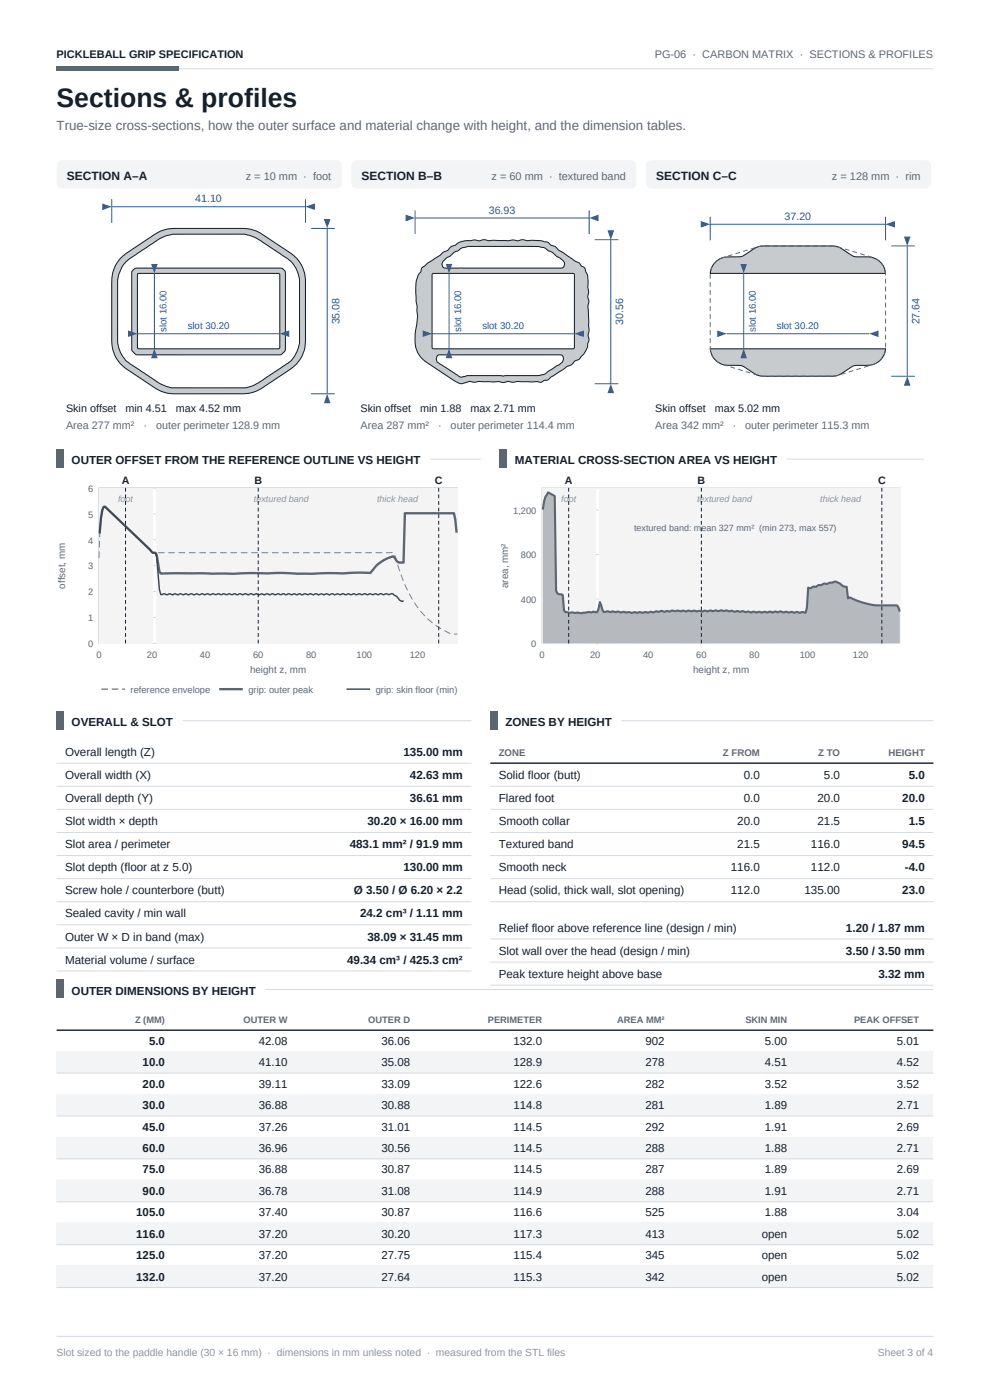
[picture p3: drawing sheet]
<svg xmlns="http://www.w3.org/2000/svg" width="210mm" height="297mm" viewBox="0 0 210 297" stroke-linecap="round" stroke-linejoin="round" font-family="sans-serif">
<path d="M12 14.6h186" fill="none" stroke="#d5dae0" stroke-width=".21"/>
<path d="M12 14.1h26v1h-26z" fill-rule="evenodd" fill="#5c6670"/>
<path d="M12 283.5h186" fill="none" stroke="#d5dae0" stroke-width=".21"/>
<path d="M12.2 34.5l.6-.4 .4-.1h58.1a1.2 1.2 0 0 1 1.2 1.2v3.6a1.2 1.2 0 0 1-1.2 1.2h-58.1a1.2 1.2 0 0 1-1.2-1.2v-3.6z" fill-rule="evenodd" fill="#f3f4f6"/>
<path d="M25.6 54.8l1-1 6.3-4.2a7 7 0 0 1 3.8-1.1h14.8a7.1 7.1 0 0 1 3.7 .9l6.5 4.3a7.1 7.1 0 0 1 3.1 5.6v13.1a7.1 7.1 0 0 1-3.4 6.1l-5.9 3.9a7.2 7.2 0 0 1-3.7 1.1h-15.4a7.2 7.2 0 0 1-3.3-1l-6.3-4.2a7.1 7.1 0 0 1-3.1-5.9v-12.4a7.3 7.3 0 0 1 1.9-5.2zM26.7 55.6a6.3 6.3 0 0 0-1.5 2.7l-.3 1.1v13.2a6.7 6.7 0 0 0 3.9 5.3l3.2 2.2a13.4 13.4 0 0 0 4.4 2.2h15.6a9.2 9.2 0 0 0 4.4-2.1l3-2.1a7.9 7.9 0 0 0 3.6-3.5l.5-1.8v-13.6a6.5 6.5 0 0 0-3.6-5l-4.4-3a7.3 7.3 0 0 0-4.7-1.5h-14.2a8.3 8.3 0 0 0-4 1.8l-5.2 3.4zM28.1 57.4l.5-.5h.4h30.4a1.15 1.15 0 0 1 1.1 1.1v16a1.55 1.55 0 0 1-1.4 1.3h-29.9a1.56 1.56 0 0 1-1.3-1.3v-16zM29.2 58.1v15.6l.1 .2 29.8 .1 .2-.1v-15.6l-.1-.2-29.8-.1z" fill-rule="evenodd" fill="#c8cbce" stroke="#16202b" stroke-width=".22"/>
<path d="M23.7 42.3v5M23.7 43.9h41.1M64.8 42.3v5" fill="none" stroke="#1e5aa8" stroke-width=".21"/>
<g fill="#1e5aa8">
<path d="M21.7 43.2l2 .7-2 .7z"/>
<path d="M64.8 43.9l2-.7v1.4z"/>
</g>
<path d="M66 48.5h5M69.4 48.5v35M66 83.5h5" fill="none" stroke="#1e5aa8" stroke-width=".21"/>
<g fill="#1e5aa8">
<path d="M68.7 46.5h1.4l-.7 2z"/>
<path d="M69.4 83.5l.7 2h-1.4z"/>
</g>
<path d="M29.1 70.8h30.2" fill="none" stroke="#1e5aa8" stroke-width=".21"/>
<g fill="#1e5aa8">
<path d="M27.1 70.1l2 .7-2 .7z"/>
<path d="M59.3 70.8l2-.7v1.4z"/>
</g>
<path d="M32.7 58v16" fill="none" stroke="#1e5aa8" stroke-width=".21"/>
<g fill="#1e5aa8">
<path d="M32 56h1.4l-.7 2z"/>
<path d="M32.7 74l.7 2h-1.4z"/>
</g>
<path d="M74.7 34.5l.6-.4 .4-.1h58.1a1.2 1.2 0 0 1 1.2 1.2v3.6a1.2 1.2 0 0 1-1.2 1.2h-58.1a1.2 1.2 0 0 1-1.2-1.2v-3.6z" fill-rule="evenodd" fill="#f3f4f6"/>
<path d="M89.6 56.7l1-.8 2.7-1.7a2.82 2.82 0 0 1 1.7-1.1 2.2 2.2 0 0 1 1.6-1.1 3.7 3.7 0 0 1 3.2-.9 3.1 3.1 0 0 1 2 0l.7-.2 1.3 .2h4l1-.2a2.32 2.32 0 0 0 2-.1l1.2 .3a9.7 9.7 0 0 1 3.9 .2l.4 .1a2.29 2.29 0 0 0 1.5 1l.8 .7 3.3 2.2a2.17 2.17 0 0 1 1.5 1.2l.7 .4 .2 .8a3.1 3.1 0 0 1 .4 2.5v.7l.2 1a2.32 2.32 0 0 0 0 2l-.2 1 .3 5a3.5 3.5 0 0 0-.1 2.2l-.2 .8a3 3 0 0 1-1.4 2.8 1.39 1.39 0 0 1-1.3 .8l-.9 .9-.9 .4-3.4 2.2a1.68 1.68 0 0 1-1.5 .8l-.7 .3-.7-.2h-4.2a2.81 2.81 0 0 1-2 0 2.23 2.23 0 0 1-2 0h-4.2a3 3 0 0 1-2 0 2.51 2.51 0 0 1-3.1-.1l-6.2-4.1a6.2 6.2 0 0 1-2-6.6 8.6 8.6 0 0 0 .2-4.3l.1-.7a21.8 21.8 0 0 1-.2-5.7 2.94 2.94 0 0 1 1-1.8zM91.7 58.1v15.6l.1 .3h29.8l.2-.2v-15.5l-.1-.3h-29.8zM92.9 75.3l-.2 .3-.2 .5 .2 .7 4.3 2.8a1.03 1.03 0 0 0 1.4 .3l.9-.2h6.8l.6 .1 .6-.1 7.2-.1a2.46 2.46 0 0 0 1.8-.8l2.3-1.4 .7-.6 .2-.7-.1-.5-.3-.3zM93.9 55.5l-.2 .5 .2 .6 .2 .2 .4 .1h24.4l.4-.1 .3-.2 .2-.6a2.02 2.02 0 0 0-1.7-1.6l-.9-.8-.9-.4-.6-.5-1.3-.4h-15.2l-.5 .2a2.25 2.25 0 0 0-1.6 .8l-.8 .2z" fill-rule="evenodd" fill="#c8cbce" stroke="#16202b" stroke-width=".22"/>
<path d="M88 44.6v5M88 46.2h37M125 44.6v5" fill="none" stroke="#1e5aa8" stroke-width=".21"/>
<g fill="#1e5aa8">
<path d="M86 45.5l2 .7-2 .7z"/>
<path d="M125 46.2l2-.7v1.4z"/>
</g>
<path d="M126.2 50.8h5M129.6 50.8v30.6M126.2 81.4h5" fill="none" stroke="#1e5aa8" stroke-width=".21"/>
<g fill="#1e5aa8">
<path d="M128.9 48.8h1.4l-.7 2z"/>
<path d="M129.6 81.4l.7 2h-1.4z"/>
</g>
<path d="M91.7 70.8h30.2" fill="none" stroke="#1e5aa8" stroke-width=".21"/>
<g fill="#1e5aa8">
<path d="M89.7 70.1l2 .7-2 .7z"/>
<path d="M121.9 70.8l2-.7v1.4z"/>
</g>
<path d="M95.2 58v16" fill="none" stroke="#1e5aa8" stroke-width=".21"/>
<g fill="#1e5aa8">
<path d="M94.5 56h1.4l-.7 2z"/>
<path d="M95.2 74l.7 2h-1.4z"/>
</g>
<path d="M137.5 34.2l.7-.2h58.1a1.2 1.2 0 0 1 1.2 1.2v3.6a1.2 1.2 0 0 1-1.2 1.2h-58.1a1.2 1.2 0 0 1-1.2-1.2v-3.6l.1-.4z" fill-rule="evenodd" fill="#f3f4f6"/>
<path d="M151.8 55.6a4.1 4.1 0 0 1 3.3-1.1h2.1l.7-.4a7.2 7.2 0 0 1 3.4-1.9h15.4a6.2 6.2 0 0 1 4 2 4.6 4.6 0 0 0 3.3 .3 3.8 3.8 0 0 1 3.8 3.5h-37.1l.3-1.3zM150.7 74h37.2a3.8 3.8 0 0 1-4.2 3.5l-2.7 .1a11.9 11.9 0 0 1-3.6 2.1l-15.6 .1a6.2 6.2 0 0 1-4-2l-.9-.3a5.9 5.9 0 0 1-4.8-.8 3.8 3.8 0 0 1-1.4-2.7z" fill-rule="evenodd" fill="#c8cbce" stroke="#16202b" stroke-width=".22"/>
<path d="M161.9 52.2l-1.2 .2-7.5 2.3a3.8 3.8 0 0 0-2.5 3.3v16a3.8 3.8 0 0 0 2.9 3.4l7.6 2.4h15.6l8.5-2.5a3.8 3.8 0 0 0 2.6-3.3l-.1-16a3.8 3.8 0 0 0-2.7-3.4l-7.8-2.4h-15.4" fill="none" stroke="#5d6875" stroke-width=".21" stroke-dasharray="1 .7" stroke-linecap="butt"/>
<path d="M150.7 46v5M150.7 47.6h37.2M187.9 46v5" fill="none" stroke="#1e5aa8" stroke-width=".21"/>
<g fill="#1e5aa8">
<path d="M148.7 46.9l2 .7-2 .7z"/>
<path d="M187.9 47.6l2-.7v1.4z"/>
</g>
<path d="M189.1 52.2h5M192.5 52.2v27.6M189.1 79.8h5" fill="none" stroke="#1e5aa8" stroke-width=".21"/>
<g fill="#1e5aa8">
<path d="M191.8 50.2h1.4l-.7 2z"/>
<path d="M192.5 79.8l.7 2h-1.4z"/>
</g>
<path d="M154.1 70.8h30.2" fill="none" stroke="#1e5aa8" stroke-width=".21"/>
<g fill="#1e5aa8">
<path d="M152.1 70.1l2 .7-2 .7z"/>
<path d="M184.3 70.8l2-.7v1.4z"/>
</g>
<path d="M157.7 58v16" fill="none" stroke="#1e5aa8" stroke-width=".21"/>
<g fill="#1e5aa8">
<path d="M157 56h1.4l-.7 2z"/>
<path d="M157.7 74l.7 2h-1.4z"/>
</g>
<path d="M12 95.3h1.5v3.9h-1.5z" fill-rule="evenodd" fill="#5c6670"/>
<path d="M91.3 97.4h10.7" fill="none" stroke="#d5dae0" stroke-width=".21"/>
<path d="M106 95.3h1.5v3.9h-1.5z" fill-rule="evenodd" fill="#5c6670"/>
<path d="M166.9 97.4h29.1" fill="none" stroke="#d5dae0" stroke-width=".21"/>
<path d="M21 103.5h76v33h-76z" fill-rule="evenodd" fill="#fff" stroke="#d5dae0" stroke-width=".21"/>
<path d="M21 120h76M21 114.5h76M21 109h76M32.3 103.5v33M43.5 103.5v33M54.8 103.5v33M66 103.5v33M77.3 103.5v33M88.6 103.5v33M97 103.5h-76v33h76M21 131h76M21 125.5h76" fill="none" stroke="#d5dae0" stroke-width=".21"/>
<g fill="#f4f4f5">
<path d="M21 103.5h11.3v33h-11.3z" fill-rule="evenodd"/>
<path d="M33.1 103.5h53.2v33h-53.2z" fill-rule="evenodd"/>
<path d="M71.7 103.5h25.3v33h-25.3z" fill-rule="evenodd"/>
</g>
<path d="M21 118.4a40 40 0 0 1 .8-10.4l.2-.4 .1-.2 .2 .1 9.7 9.3a1.16 1.16 0 0 0 1.4 .4h50.1l.2 .4a31.5 31.5 0 0 0 5.7 12.3l1.5 1.6 2.7 1.9a5.1 5.1 0 0 0 3.4 1.1" fill="none" stroke="#7a8494" stroke-width=".22" stroke-dasharray="1.4 .8" stroke-linecap="butt"/>
<path d="M96.9 113l-.6-4.1h-10.4l-.3 10.4h-.6a.95 .95 0 0 1-1.1-.7l-.6-.6a8.2 8.2 0 0 0-4.7 3.6l-2.6-.1-9.8 .2-6.8-.2-9.8 .2h-15.5l-.3-.5-.6-3.5-.2-.4a.87 .87 0 0 1-1.2-.7l-9.5-9.1h-.3l-.3 .7-.6 4.9M46.5 146.2h5" fill="none" stroke="#5c6670" stroke-width=".5"/>
<path d="M21.1 113.2l.6-5 .3-.6 .3-.1 9.5 9.2a.88 .88 0 0 0 1.2 .6l.2 .9 .6 6.8 .3 1.1 .8-.1 .6 .2a.79 .79 0 0 1 1.1 0 .74 .74 0 0 1 1.1 0 .77 .77 0 0 1 1.2 0 .76 .76 0 0 1 1.1 0 .73 .73 0 0 1 1.1 0 .78 .78 0 0 1 1.2 0 .78 .78 0 0 1 1.1 0 .83 .83 0 0 1 1.1 0 .89 .89 0 0 1 1.1 0 1.46 1.46 0 0 1 1.4 0 1.02 1.02 0 0 1 1.2 0 .93 .93 0 0 1 1.1 0l.6-.3 .5 .3a.82 .82 0 0 1 1.1 0 .71 .71 0 0 1 1.2 0 .71 .71 0 0 1 1.1 0 .72 .72 0 0 1 1.1 0 .75 .75 0 0 1 1.1 0 .75 .75 0 0 1 1.2 0 .77 .77 0 0 1 1.1 0 .98 .98 0 0 1 1.1 0l.6-.2 .5 .2a1.38 1.38 0 0 1 1.5 0 .9 .9 0 0 1 1.1 0l.5-.2 .6 .2a.78 .78 0 0 1 1.1 0 .78 .78 0 0 1 1.2 0 .72 .72 0 0 1 1.1 0 .78 .78 0 0 1 1.1 0 .72 .72 0 0 1 1.1 0 .76 .76 0 0 1 1.2 0 .82 .82 0 0 1 1.1 0l.6-.3 .5 .3 .6-.2 .5 .2 .9-.2 .5 .2 .6-.2a.89 .89 0 0 0 1.1-.1l.6 .3a.84 .84 0 0 1 1.1 0 .82 .82 0 0 1 1.2 0 .77 .77 0 0 1 1.1 0 .8 .8 0 0 1 1.1 0 .68 .68 0 0 1 1.1 .1l.6 .3a1.81 1.81 0 0 0 1.1 1l.3-.2M73.5 146.2h5" fill="none" stroke="#3c4249" stroke-width=".3"/>
<path d="M21.5 146.2h5" fill="none" stroke="#7a8494" stroke-width=".3" stroke-dasharray="1.4 .8" stroke-linecap="butt"/>
<path d="M26.6 103.5v33M54.8 103.5v33M93.1 103.5v33" fill="none" stroke="#16202b" stroke-width=".21" stroke-dasharray=".8 .6" stroke-linecap="butt"/>
<path d="M115 103.5h76v33h-76z" fill-rule="evenodd" fill="#fff" stroke="#d5dae0" stroke-width=".21"/>
<path d="M115 103.5v33h76M115 117.6h76M115 108.2h76M126.3 103.5v33M137.5 103.5v33M148.8 103.5v33M160 103.5v33M171.3 103.5v33M182.6 103.5v33M115 127.1h76" fill="none" stroke="#d5dae0" stroke-width=".21"/>
<g fill="#f4f4f5">
<path d="M115 103.5h11.3v33h-11.3z" fill-rule="evenodd"/>
<path d="M127.1 103.5h53.2v33h-53.2z" fill-rule="evenodd"/>
<path d="M165.7 103.5h25.3v33h-25.3z" fill-rule="evenodd"/>
</g>
<path d="M116.3 104.5l1.4 .7 .3 20.1 .2 .6 1.2 .3 .2 3.3 .3 .3 .9 .2 1.7-.1 .8 .2 1.4-.3 .9 .1 .2-.2 .9 .2 .5-2.2 .6 1.7 .3 .4h.3a1.08 1.08 0 0 1 1.1 0h1.7a1.02 1.02 0 0 0 1.1 0l.6 .2a1 1 0 0 1 1.1 .1 .93 .93 0 0 1 1.1-.1 .93 .93 0 0 1 1.2 0 .95 .95 0 0 1 1.1 0 1.02 1.02 0 0 1 1.1-.1l.6-.2 .5 .1a.98 .98 0 0 1 1.2 0l.8-.2 .6 .1a.98 .98 0 0 1 1.1 0l.6-.2 .5 .2a1.01 1.01 0 0 1 1.1 0 .94 .94 0 0 1 1.2 0 .99 .99 0 0 1 1.1 0 1.02 1.02 0 0 1 1.1 .1 .88 .88 0 0 1 1.1-.1 1 1 0 0 1 1.2 0l.5-.2 .6 .2 .6-.2 .5 .1 .6-.1 .5 .2 .6-.1 .6 .1 .8-.1 .6 .2a.95 .95 0 0 1 1.1 .1 .97 .97 0 0 1 1.1 0 .88 .88 0 0 1 1.2 .1 .92 .92 0 0 1 1.1 0 .94 .94 0 0 1 1.1 0 .87 .87 0 0 1 1.1 0 .86 .86 0 0 1 1.2-.1 .77 .77 0 0 1 1.1 0l.6-.1 .5 .1 .6-.1 .8 .2a1.02 1.02 0 0 1 1.1 0 1.06 1.06 0 0 1 1.2 0l.3-1 .2-4.4 .6 .2a.93 .93 0 0 1 1.1-.3 .95 .95 0 0 1 1.2-.4 .85 .85 0 0 1 1.1-.2l.5-.3h.6a1.28 1.28 0 0 1 1.7 .2l.6 .5 .8 .2 .3 2.4a1.13 1.13 0 0 1 1.4 .3l.3 .1a16 16 0 0 0 7.9 1.1h.8l.6 1.3v6.8h-75.8v-28.4a5.5 5.5 0 0 1 1.2-3.6z" fill-rule="evenodd" fill="#b6babf"/>
<path d="M115.1 108.1a5.5 5.5 0 0 1 1.2-3.6l1.4 .7 .3 20.1 .2 .6 1.2 .3 .2 3.3 .3 .3 .9 .2 1.7-.1 .8 .2 1.4-.3 .9 .1 .2-.2 .9 .2 .5-2.2 .6 1.7 .3 .4h.3a1.08 1.08 0 0 1 1.1 0h1.7a1.02 1.02 0 0 0 1.1 0l.6 .2a1 1 0 0 1 1.1 .1 .93 .93 0 0 1 1.1-.1 .93 .93 0 0 1 1.2 0 .95 .95 0 0 1 1.1 0 1.02 1.02 0 0 1 1.1-.1l.6-.2 .5 .1a.98 .98 0 0 1 1.2 0l.8-.2 .6 .1a.98 .98 0 0 1 1.1 0l.6-.2 .5 .2a1.01 1.01 0 0 1 1.1 0 .94 .94 0 0 1 1.2 0 .99 .99 0 0 1 1.1 0 1.02 1.02 0 0 1 1.1 .1 .88 .88 0 0 1 1.1-.1 1 1 0 0 1 1.2 0l.5-.2 .6 .2 .6-.2 .5 .1 .6-.1 .5 .2 .6-.1 .6 .1 .8-.1 .6 .2a.95 .95 0 0 1 1.1 .1 .97 .97 0 0 1 1.1 0 .88 .88 0 0 1 1.2 .1 .92 .92 0 0 1 1.1 0 .94 .94 0 0 1 1.1 0 .87 .87 0 0 1 1.1 0 .86 .86 0 0 1 1.2-.1 .77 .77 0 0 1 1.1 0l.6-.1 .5 .1 .6-.1 .8 .2a1.02 1.02 0 0 1 1.1 0 1.06 1.06 0 0 1 1.2 0l.3-1 .2-4.4 .6 .2a.93 .93 0 0 1 1.1-.3 .95 .95 0 0 1 1.2-.4 .85 .85 0 0 1 1.1-.2l.5-.3h.6a1.28 1.28 0 0 1 1.7 .2l.6 .5 .8 .2 .3 2.4a1.13 1.13 0 0 1 1.4 .3l.3 .1a16 16 0 0 0 7.9 1.1h.8l.6 1.3" fill="none" stroke="#5c6670" stroke-width=".45"/>
<path d="M120.6 103.5v33M148.8 103.5v33M187.1 103.5v33" fill="none" stroke="#16202b" stroke-width=".21" stroke-dasharray=".8 .6" stroke-linecap="butt"/>
<path d="M12 150.8h1.5v3.9h-1.5z" fill-rule="evenodd" fill="#5c6670"/>
<path d="M38.7 152.9h61.3M12 161.9h88M12 166.8h88M12 171.7h88M12 176.6h88M12 181.5h88M12 186.4h88M12 191.3h88M12 196.2h88M12 201.1h88M12 206h88" fill="none" stroke="#d5dae0" stroke-width=".21"/>
<path d="M104 150.8h1.5v3.9h-1.5z" fill-rule="evenodd" fill="#5c6670"/>
<path d="M131.8 152.9h66.2M104 166.8h94M104 171.7h94M104 176.6h94M104 181.5h94M104 186.4h94M104 191.3h94M104 199.2h94M104 204.1h94M104 209h94" fill="none" stroke="#d5dae0" stroke-width=".21"/>
<path d="M104 161.9h94" fill="none" stroke="#16202b" stroke-width=".3"/>
<path d="M12 207.8h1.5v3.9h-1.5z" fill-rule="evenodd" fill="#5c6670"/>
<path d="M56.3 209.9h141.7M12 223.1h186" fill="none" stroke="#d5dae0" stroke-width=".21"/>
<path d="M12 218.5h186" fill="none" stroke="#16202b" stroke-width=".3"/>
<path d="M12 223.1h186v4.5h-186z" fill-rule="evenodd" fill="#f3f4f6"/>
<path d="M12 227.6h186M12 232.2h186" fill="none" stroke="#d5dae0" stroke-width=".21"/>
<path d="M12 232.2h186v4.6h-186z" fill-rule="evenodd" fill="#f3f4f6"/>
<path d="M12 236.8h186M12 241.3h186" fill="none" stroke="#d5dae0" stroke-width=".21"/>
<path d="M12 241.3h186v4.6h-186z" fill-rule="evenodd" fill="#f3f4f6"/>
<path d="M12 245.9h186M12 250.4h186" fill="none" stroke="#d5dae0" stroke-width=".21"/>
<path d="M12 250.4h186v4.5h-186z" fill-rule="evenodd" fill="#f3f4f6"/>
<path d="M12 254.9h186M12 259.5h186" fill="none" stroke="#d5dae0" stroke-width=".21"/>
<path d="M12 259.5h186v4.6h-186z" fill-rule="evenodd" fill="#f3f4f6"/>
<path d="M12 264.1h186M12 268.6h186" fill="none" stroke="#d5dae0" stroke-width=".21"/>
<path d="M12 268.6h186v4.6h-186z" fill-rule="evenodd" fill="#f3f4f6"/>
<path d="M12 273.2h186" fill="none" stroke="#d5dae0" stroke-width=".21"/>
<text font-size="5.6" fill="#16202b" x="12" y="22.6">Sections &amp; profiles</text>
<text font-size="2.8" fill="#5d6875" x="12" y="27.6">True-size cross-sections, how the outer surface and material change with height, and the dimension tables.</text>
<g font-size="2.5" fill="#16202b">
<text x="14.2" y="38.1">SECTION A–A</text>
<text x="76.7" y="38.1">SECTION B–B</text>
<text x="139.2" y="38.1">SECTION C–C</text>
<text x="15.2" y="98.5">OUTER OFFSET FROM THE REFERENCE OUTLINE VS HEIGHT</text>
<text x="109.2" y="98.5">MATERIAL CROSS-SECTION AREA VS HEIGHT</text>
<text x="15.2" y="154">OVERALL &amp; SLOT</text>
<text x="107.2" y="154">ZONES BY HEIGHT</text>
<text x="13.8" y="160.3">Overall length (Z)</text>
<text x="85.6" y="160.3">135.00 mm</text>
<text x="13.8" y="165.2">Overall width (X)</text>
<text x="86.9" y="165.2">42.63 mm</text>
<text x="105.8" y="165.2">Solid floor (butt)</text>
<text x="157.8" y="165.2">0.0</text>
<text x="174.8" y="165.2">5.0</text>
<text x="192.8" y="165.2">5.0</text>
<text x="13.8" y="170.1">Overall depth (Y)</text>
<text x="86.9" y="170.1">36.61 mm</text>
<text x="105.8" y="170.1">Flared foot</text>
<text x="157.8" y="170.1">0.0</text>
<text x="173.4" y="170.1">20.0</text>
<text x="191.4" y="170.1">20.0</text>
<text x="13.8" y="175">Slot width × depth</text>
<text x="13.8" y="179.9">Slot area / perimeter</text>
<text x="74.2" y="179.9">483.1 mm² / 91.9 mm</text>
<text x="77.9" y="175">30.20 × 16.00 mm</text>
<text x="105.8" y="175">Smooth collar</text>
<text x="105.8" y="179.9">Textured band</text>
<text x="156.4" y="175">20.0</text>
<text x="156.4" y="179.9">21.5</text>
<text x="172" y="179.9">116.0</text>
<text x="173.4" y="175">21.5</text>
<text x="191.4" y="179.9">94.5</text>
<text x="192.8" y="175">1.5</text>
<text x="13.8" y="184.8">Slot depth (floor at z 5.0)</text>
<text x="85.6" y="184.8">130.00 mm</text>
<text x="105.8" y="184.8">Smooth neck</text>
<text x="155" y="184.8">116.0</text>
<text x="172" y="184.8">112.0</text>
<text x="191.9" y="184.8">-4.0</text>
<text x="13.8" y="189.7">Screw hole / counterbore (butt)</text>
<text x="75.1" y="189.7">Ø 3.50 / Ø 6.20 × 2.2</text>
<text x="105.8" y="189.7">Head (solid, thick wall, slot opening)</text>
<text x="155" y="189.7">112.0</text>
<text x="170.6" y="189.7">135.00</text>
<text x="191.4" y="189.7">23.0</text>
<text x="13.8" y="194.6">Sealed cavity / min wall</text>
<text x="76.4" y="194.6">24.2 cm³ / 1.11 mm</text>
<text x="105.8" y="197.6">Relief floor above reference line (design / min)</text>
<text x="179.5" y="197.6">1.20 / 1.87 mm</text>
<text x="13.8" y="199.5">Outer W × D in band (max)</text>
<text x="77.9" y="199.5">38.09 × 31.45 mm</text>
<text x="105.8" y="202.5">Slot wall over the head (design / min)</text>
<text x="179.5" y="202.5">3.50 / 3.50 mm</text>
<text x="13.8" y="204.4">Material volume / surface</text>
<text x="73.6" y="204.4">49.34 cm³ / 425.3 cm²</text>
<text x="105.8" y="207.4">Peak texture height above base</text>
<text x="186.3" y="207.4">3.32 mm</text>
<text x="15.2" y="211">OUTER DIMENSIONS BY HEIGHT</text>
</g>
<g font-size="2.4" fill="#16202b">
<text x="31.6" y="221.6">5.0</text>
<text x="54.9" y="221.6">42.08</text>
<text x="80.9" y="221.6">36.06</text>
<text x="108.9" y="221.6">132.0</text>
<text x="136.9" y="221.6">902</text>
<text x="162.3" y="221.6">5.00</text>
<text x="190.3" y="221.6">5.01</text>
<text x="30.3" y="226.2">10.0</text>
<text x="54.9" y="226.2">41.10</text>
<text x="80.9" y="226.2">35.08</text>
<text x="108.9" y="226.2">128.9</text>
<text x="136.9" y="226.2">278</text>
<text x="162.3" y="226.2">4.51</text>
<text x="190.3" y="226.2">4.52</text>
<text x="30.3" y="230.7">20.0</text>
<text x="54.9" y="230.7">39.11</text>
<text x="80.9" y="230.7">33.09</text>
<text x="108.9" y="230.7">122.6</text>
<text x="136.9" y="230.7">282</text>
<text x="162.3" y="230.7">3.52</text>
<text x="190.3" y="230.7">3.52</text>
<text x="30.3" y="235.3">30.0</text>
<text x="30.3" y="239.8">45.0</text>
<text x="54.9" y="235.3">36.88</text>
<text x="54.9" y="239.8">37.26</text>
<text x="80.9" y="235.3">30.88</text>
<text x="80.9" y="239.8">31.01</text>
<text x="108.9" y="235.3">114.8</text>
<text x="108.9" y="239.8">114.5</text>
<text x="136.9" y="235.3">281</text>
<text x="136.9" y="239.8">292</text>
<text x="162.3" y="235.3">1.89</text>
<text x="162.3" y="239.8">1.91</text>
<text x="190.3" y="235.3">2.71</text>
<text x="190.3" y="239.8">2.69</text>
<text x="30.3" y="244.4">60.0</text>
<text x="54.9" y="244.4">36.96</text>
<text x="80.9" y="244.4">30.56</text>
<text x="108.9" y="244.4">114.5</text>
<text x="136.9" y="244.4">288</text>
<text x="162.3" y="244.4">1.88</text>
<text x="190.3" y="244.4">2.71</text>
<text x="30.3" y="248.9">75.0</text>
<text x="54.9" y="248.9">36.88</text>
<text x="80.9" y="248.9">30.87</text>
<text x="108.9" y="248.9">114.5</text>
<text x="136.9" y="248.9">287</text>
<text x="162.3" y="248.9">1.89</text>
<text x="190.3" y="248.9">2.69</text>
<text x="30.3" y="253.5">90.0</text>
<text x="54.9" y="253.5">36.78</text>
<text x="80.9" y="253.5">31.08</text>
<text x="108.9" y="253.5">114.9</text>
<text x="136.9" y="253.5">288</text>
<text x="162.3" y="253.5">1.91</text>
<text x="190.3" y="253.5">2.71</text>
<text x="28.9" y="258">105.0</text>
<text x="28.9" y="262.6">116.0</text>
<text x="54.9" y="258">37.40</text>
<text x="54.9" y="262.6">37.20</text>
<text x="80.9" y="258">30.87</text>
<text x="80.9" y="262.6">30.20</text>
<text x="108.9" y="258">116.6</text>
<text x="108.9" y="262.6">117.3</text>
<text x="136.9" y="258">525</text>
<text x="136.9" y="262.6">413</text>
<text x="161.6" y="262.6">open</text>
<text x="162.3" y="258">1.88</text>
<text x="190.3" y="258">3.04</text>
<text x="190.3" y="262.6">5.02</text>
<text x="28.9" y="267.1">125.0</text>
<text x="54.9" y="267.1">37.20</text>
<text x="80.9" y="267.1">27.75</text>
<text x="108.9" y="267.1">115.4</text>
<text x="136.9" y="267.1">345</text>
<text x="161.6" y="267.1">open</text>
<text x="190.3" y="267.1">5.02</text>
<text x="28.9" y="271.7">132.0</text>
<text x="54.9" y="271.7">37.20</text>
<text x="80.9" y="271.7">27.64</text>
<text x="108.9" y="271.7">115.3</text>
<text x="136.9" y="271.7">342</text>
<text x="161.6" y="271.7">open</text>
<text x="190.3" y="271.7">5.02</text>
</g>
<g font-size="2.3" fill="#16202b">
<text x="12" y="12.4">PICKLEBALL GRIP SPECIFICATION</text>
<text x="14" y="87.5">Skin offset</text>
<text x="26.6" y="87.5">min 4.51</text>
<text x="37.3" y="87.5">max 4.52 mm</text>
<text x="76.5" y="87.5">Skin offset</text>
<text x="89.1" y="87.5">min 1.88</text>
<text x="99.8" y="87.5">max 2.71 mm</text>
<text x="139" y="87.5">Skin offset</text>
<text x="151.6" y="87.5">max 5.02 mm</text>
<text x="25.8" y="102.6">A</text>
<text x="54" y="102.6">B</text>
<text x="92.2" y="102.6">C</text>
<text x="119.8" y="102.6">A</text>
<text x="148" y="102.6">B</text>
<text x="186.2" y="102.6">C</text>
</g>
<g font-size="2.3" fill="#5d6875">
<text x="138.9" y="12.4">PG-06 · CARBON MATRIX · SECTIONS &amp; PROFILES</text>
<text x="52.1" y="38.1">z = 10 mm · foot</text>
<text x="104.3" y="38.1">z = 60 mm · textured band</text>
<text x="176.5" y="38.1">z = 128 mm · rim</text>
<text x="14" y="91.1">Area 277 mm²</text>
<text x="30.4" y="91.1">·</text>
<text x="33.1" y="91.1">outer perimeter 128.9 mm</text>
<text x="76.5" y="91.1">Area 287 mm²</text>
<text x="92.9" y="91.1">·</text>
<text x="95.6" y="91.1">outer perimeter 114.4 mm</text>
<text x="139" y="91.1">Area 342 mm²</text>
<text x="155.4" y="91.1">·</text>
<text x="158.1" y="91.1">outer perimeter 115.3 mm</text>
</g>
<g font-size="2.3" fill="#1e5aa8">
<text x="41.4" y="43">41.10</text>
<text x="103.7" y="45.3">36.93</text>
<text x="166.4" y="46.7">37.20</text>
<text x="72" y="68.8" transform="rotate(-90 72 68.8)">35.08</text>
<text x="132.2" y="68.9" transform="rotate(-90 132.2 68.9)">30.56</text>
<text x="195.1" y="68.8" transform="rotate(-90 195.1 68.8)">27.64</text>
</g>
<g font-size="2.2" fill="#8b95a1">
<text x="12" y="287.6">Slot sized to the paddle handle (30 × 16 mm) · dimensions in mm unless noted · measured from the STL files</text>
<text x="186.2" y="287.6">Sheet 3 of 4</text>
</g>
<g font-size="2.1" fill="#5d6875">
<text x="13.8" y="124.9" transform="rotate(-90 13.8 124.9)">offset, mm</text>
<text x="107.8" y="124.7" transform="rotate(-90 107.8 124.7)">area, mm²</text>
<text x="53" y="142.8">height z, mm</text>
<text x="147" y="142.8">height z, mm</text>
</g>
<g font-size="2" fill="#1e5aa8">
<text x="35.3" y="70.4" transform="rotate(-90 35.3 70.4)">slot 16.00</text>
<text x="39.8" y="69.9">slot 30.20</text>
<text x="97.9" y="70.4" transform="rotate(-90 97.9 70.4)">slot 16.00</text>
<text x="102.3" y="69.9">slot 30.20</text>
<text x="160.3" y="70.4" transform="rotate(-90 160.3 70.4)">slot 16.00</text>
<text x="164.8" y="69.9">slot 30.20</text>
</g>
<g font-size="2" fill="#5d6875">
<text x="18.7" y="104.3">6</text>
<text x="18.7" y="109.8">5</text>
<text x="108.9" y="109">1,200</text>
<text x="18.7" y="115.3">4</text>
<text x="110.5" y="118.4">800</text>
<text x="18.7" y="120.8">3</text>
<text x="18.7" y="131.8">1</text>
<text x="18.7" y="126.3">2</text>
<text x="110.5" y="127.9">400</text>
<text x="18.7" y="137.3">0</text>
<text x="112.7" y="137.3">0</text>
<text x="20.5" y="139.5">0</text>
<text x="31.2" y="139.5">20</text>
<text x="42.4" y="139.5">40</text>
<text x="53.7" y="139.5">60</text>
<text x="64.9" y="139.5">80</text>
<text x="75.6" y="139.5">100</text>
<text x="86.9" y="139.5">120</text>
<text x="114.5" y="139.5">0</text>
<text x="125.2" y="139.5">20</text>
<text x="136.4" y="139.5">40</text>
<text x="147.7" y="139.5">60</text>
<text x="158.9" y="139.5">80</text>
<text x="169.6" y="139.5">100</text>
<text x="180.9" y="139.5">120</text>
<text x="27.7" y="147.1">reference envelope</text>
<text x="52.7" y="147.1">grip: outer peak</text>
<text x="79.7" y="147.1">grip: skin floor (min)</text>
<text x="105.8" y="160.3">ZONE</text>
<text x="153.4" y="160.3">Z FROM</text>
<text x="173.5" y="160.3">Z TO</text>
<text x="188.5" y="160.3">HEIGHT</text>
<text x="28.6" y="217.1">Z (MM)</text>
<text x="51.7" y="217.1">OUTER W</text>
<text x="78.1" y="217.1">OUTER D</text>
<text x="103.5" y="217.1">PERIMETER</text>
<text x="130.9" y="217.1">AREA MM²</text>
<text x="158.1" y="217.1">SKIN MIN</text>
<text x="181.2" y="217.1">PEAK OFFSET</text>
</g>
<g font-size="1.9" fill="#8b95a1">
<text x="25" y="106.5">foot</text>
<text x="53.9" y="106.5">textured band</text>
<text x="80" y="106.5">thick head</text>
<text x="119" y="106.5">foot</text>
<text x="147.9" y="106.5">textured band</text>
<text x="174" y="106.5">thick head</text>
</g>
<text font-size="1.9" fill="#5d6875" x="134.5" y="112.7">textured band: mean 327 mm² (min 273, max 557)</text>
</svg>
